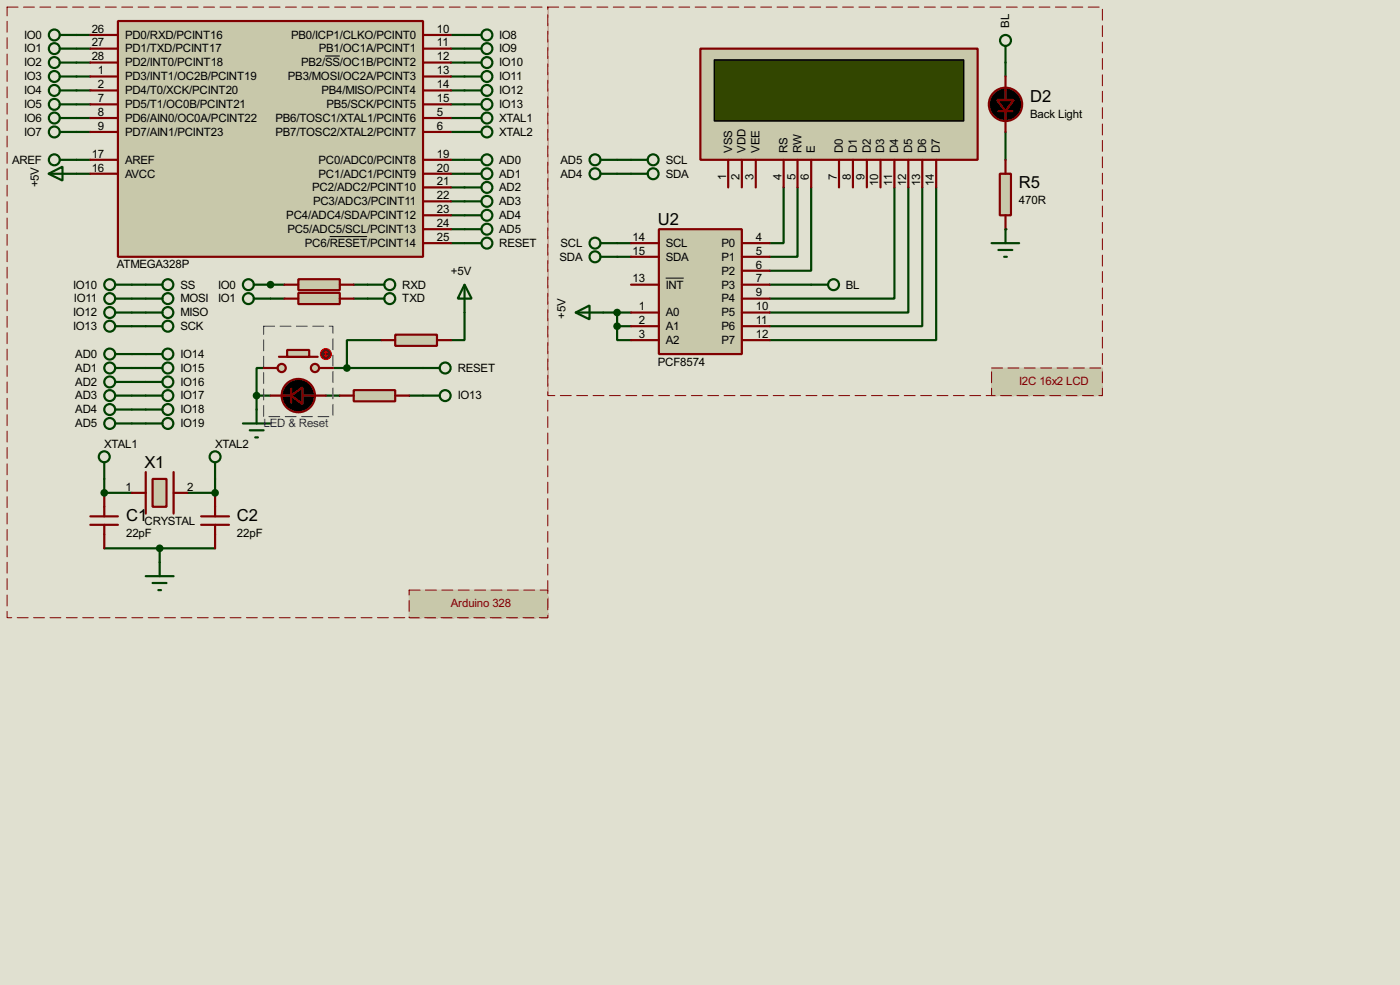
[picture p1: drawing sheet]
<svg xmlns="http://www.w3.org/2000/svg" width="256mm" height="180mm" viewBox="0 0 256 180" stroke-linecap="round" stroke-linejoin="round" font-family="sans-serif">
<path d="M0 0h256.5v180.3h-256.5z" fill="#e0e0d0"/>
<g fill="none" stroke="#004000" stroke-width=".4">
<path d="M24.2 52.1h2.5M24.2 54.7h2.5M24.2 57.2h2.5M24.2 59.7h2.5M49.6 52.1h2.5M49.6 54.7h2.5M64.8 52.1h2.6M64.8 54.7h2.6M85.1 57.2v5.1h-2.5M24.2 72.4h2.5M24.2 64.8h2.5M24.2 67.4h2.5"/>
<path d="M24.2 69.9h2.5M24.2 75h2.5M24.2 77.5h2.5M47 72.4h2.6M47 72.4v2.6M48.3 67.4h-1.3v5M59.7 72.4h2.6M61 67.4h16.5M69.9 62.3h-6.3v5.1M75 72.4h2.5"/>
</g>
<circle cx="49.6" cy="52.1" r=".2" fill="#004000"/>
<path d="M14 6.4h2.6M14 8.9h2.6M14 14h2.6M14 11.5h2.6M14 19.1h2.6M14 16.6h2.6M82.6 6.4h2.5M82.6 8.9h2.5M82.6 14h2.5M82.6 11.5h2.5M14 21.6h2.6" fill="none" stroke="#004000" stroke-width=".4"/>
<circle cx="49.6" cy="52.1" r=".2" fill="#004000"/>
<g fill="none" stroke="#004000" stroke-width=".4">
<path d="M82.6 16.6h2.5M82.6 19.1h2.5M14 24.2h2.6M14 31.8h2.6M14 29.3h2.6M82.6 24.2h2.5M82.6 21.6h2.5M82.6 39.4h2.5M82.6 36.9h2.5M82.6 34.3h2.5M82.6 31.8h2.5M82.6 29.3h2.5"/>
<path d="M82.6 44.5h2.5M82.6 42h2.5"/>
</g>
<circle cx="19.1" cy="90.2" r=".2" fill="#004000"/>
<path d="M19.1 87.7v2.5h5.1" fill="none" stroke="#004000" stroke-width=".4"/>
<circle cx="39.4" cy="90.2" r=".2" fill="#004000"/>
<g fill="none" stroke="#004000" stroke-width=".4">
<path d="M184.2 11.5v2.5M113.1 29.3h2.5M113.1 31.8h2.5M143.6 34.3v10.2h-2.6M146.1 34.3v12.7h-5.1M148.6 34.3v15.3h-7.6M163.9 34.3v20.4h-22.9M166.4 34.3v22.9h-25.4M169 34.3v25.4h-28M171.5 34.3v28h-30.5M184.2 24.2v5.1M113.1 44.5h2.5"/>
<path d="M113.1 47h2.5M141 52.1h7.6M39.4 87.7v2.5h-5.1M19.1 100.4h20.3M29.3 100.4v2.5"/>
</g>
<circle cx="184.2" cy="42" r=".2" fill="#004000"/>
<g fill="none" stroke="#004000" stroke-width=".4">
<path d="M11 19.1h3M11 16.6h3M11 14h3M11 11.5h3M11 8.9h3M11 6.4h3M85.1 19.1h3.1M85.1 16.6h3.1M85.1 14h3.1M85.1 11.5h3.1M85.1 8.9h3.1M85.1 6.4h3.1"/>
<path d="M8.9 31.8l2.6-1.3v2.6zM8.9 31.8h5.1M11 24.2h3M11 21.6h3M11 29.3h3M85.1 29.3h3.1M85.1 31.8h3.1M85.1 34.3h3.1M85.1 36.9h3.1M85.1 39.4h3.1M26.7 59.7h3.1M26.7 57.2h3.1"/>
<path d="M26.7 52.1h3.1M26.7 54.7h3.1M85.1 42h3.1M85.1 44.5h3.1M110.5 57.2h5.1M113.1 59.7v2.6h2.5M113.1 59.7h2.5M113.1 57.2v2.5"/>
<circle cx="9.9" cy="11.5" r="1"/>
<circle cx="9.9" cy="8.9" r="1"/>
<circle cx="9.9" cy="6.4" r="1"/>
<circle cx="9.9" cy="19.1" r="1"/>
<circle cx="9.9" cy="16.6" r="1"/>
<circle cx="9.9" cy="14" r="1"/>
<circle cx="89.2" cy="11.5" r="1"/>
<circle cx="89.2" cy="8.9" r="1"/>
<circle cx="89.2" cy="6.4" r="1"/>
<circle cx="89.2" cy="19.1" r="1"/>
<circle cx="89.2" cy="16.6" r="1"/>
<circle cx="89.2" cy="14" r="1"/>
<circle cx="9.9" cy="29.3" r="1"/>
<circle cx="9.9" cy="21.6" r="1"/>
<circle cx="9.9" cy="24.2" r="1"/>
<circle cx="89.2" cy="34.3" r="1"/>
<circle cx="89.2" cy="36.9" r="1"/>
<circle cx="89.2" cy="39.4" r="1"/>
<circle cx="89.2" cy="31.8" r="1"/>
<circle cx="89.2" cy="29.3" r="1"/>
<circle cx="30.7" cy="57.2" r="1"/>
<circle cx="30.7" cy="52.1" r="1"/>
<circle cx="30.7" cy="54.7" r="1"/>
<circle cx="30.7" cy="59.7" r="1"/>
<circle cx="89.2" cy="42" r="1"/>
<circle cx="89.2" cy="44.5" r="1"/>
</g>
<path d="M72.4 61.3h7.7v2h-7.7z" fill="#c8c8aa" stroke="#800000" stroke-width=".4"/>
<path d="M49.6 72.4h3.8M53.4 71.2v2.5M55.4 72.4h4.3M69.9 62.3h2.5M80.1 62.3h2.5" fill="none" stroke="#800000" stroke-width=".4"/>
<path d="M85.1 52.1l1.3 2.6h-2.5zM85.1 52.1v5.1" fill="none" stroke="#004000" stroke-width=".4"/>
<g fill="#000" stroke="#800000" stroke-width=".4">
<path d="M53.4 72.4l2-1.5v3.1z"/>
<circle cx="54.6" cy="72.4" r="3.1"/>
</g>
<path d="M64.8 71.4h7.6v2.1h-7.6z" fill="#c8c8aa" stroke="#800000" stroke-width=".4"/>
<path d="M62.3 72.4h2.5M72.4 72.4h2.6" fill="none" stroke="#800000" stroke-width=".4"/>
<path d="M44.5 77.5h5.1M45.8 78.8h2.5M47 75v2.5M46.8 80.1h.5" fill="none" stroke="#004000" stroke-width=".4"/>
<path d="M48.3 59.7h12.7v16.6h-12.7z" fill="none" stroke="#e0e0d0" stroke-width=".18"/>
<path d="M48.3 59.7h12.7v16.6h-12.7z" fill="none" stroke="#0000c0" stroke-width=".18" stroke-dasharray="2 1"/>
<path d="M54.7 51.1h7.6v2h-7.6z" fill="#c8c8aa" stroke="#800000" stroke-width=".4"/>
<path d="M52.1 52.1h2.6M62.3 52.1h2.5" fill="none" stroke="#800000" stroke-width=".4"/>
<path d="M54.7 53.6h7.6v2.1h-7.6z" fill="#c8c8aa" stroke="#800000" stroke-width=".4"/>
<path d="M52.1 54.7h2.6M62.3 54.7h2.5" fill="none" stroke="#800000" stroke-width=".4"/>
<g fill="none" stroke="#004000" stroke-width=".4">
<path d="M67.4 52.1h3M67.4 54.7h3"/>
<circle cx="71.4" cy="52.1" r="1"/>
<circle cx="71.4" cy="54.7" r="1"/>
</g>
<g fill="#c8c8aa" stroke="#800000" stroke-width=".4">
<circle cx="57.7" cy="67.4" r=".75"/>
<circle cx="51.6" cy="67.4" r=".75"/>
</g>
<path d="M51.1 65.3h7.1" fill="none" stroke="#800000" stroke-width=".4"/>
<path d="M52.6 64.1h4.1v1.2h-4.1z" fill="#c8c8aa" stroke="#800000" stroke-width=".4"/>
<path d="M48.3 67.4h2.6M58.5 67.4h2.5" fill="none" stroke="#800000" stroke-width=".4"/>
<circle cx="59.7" cy="64.8" r="1" fill="#400000" stroke="#f00" stroke-width=".2"/>
<path d="M59.5 65.1l.2 .2M59.7 64.3v1M59.7 64.3l-.2 .3M59.7 64.3l.3 .3M60 65.1l-.3 .2" fill="none" stroke="#f00" stroke-width=".2"/>
<g fill="none" stroke="#004000" stroke-width=".4">
<path d="M21.1 52.1h3.1M21.1 54.7h3.1M21.1 57.2h3.1M21.1 59.7h3.1M46.5 52.1h3.1M46.5 54.7h3.1M21.1 72.4h3.1M21.1 64.8h3.1M21.1 67.4h3.1M21.1 69.9h3.1M21.1 75h3.1M21.1 77.5h3.1"/>
<path d="M26.7 72.4h3.1M26.7 64.8h3.1M26.7 67.4h3.1M26.7 69.9h3.1M26.7 75h3.1M26.7 77.5h3.1M77.5 72.4h3.1M77.5 67.4h3.1"/>
<circle cx="20.1" cy="52.1" r="1"/>
<circle cx="20.1" cy="57.2" r="1"/>
<circle cx="20.1" cy="54.7" r="1"/>
<circle cx="20.1" cy="59.7" r="1"/>
<circle cx="45.5" cy="52.1" r="1"/>
<circle cx="45.5" cy="54.7" r="1"/>
<circle cx="20.1" cy="67.4" r="1"/>
<circle cx="20.1" cy="64.8" r="1"/>
<circle cx="20.1" cy="69.9" r="1"/>
<circle cx="20.1" cy="75" r="1"/>
<circle cx="20.1" cy="72.4" r="1"/>
<circle cx="20.1" cy="77.5" r="1"/>
<circle cx="30.7" cy="67.4" r="1"/>
<circle cx="30.7" cy="64.8" r="1"/>
<circle cx="30.7" cy="72.4" r="1"/>
<circle cx="30.7" cy="69.9" r="1"/>
<circle cx="30.7" cy="75" r="1"/>
<circle cx="30.7" cy="77.5" r="1"/>
<circle cx="81.5" cy="72.4" r="1"/>
<circle cx="81.5" cy="67.4" r="1"/>
</g>
<g fill="#004000" stroke="#004000" stroke-width=".4">
<circle cx="63.5" cy="67.4" r=".5"/>
<circle cx="47" cy="72.4" r=".5"/>
</g>
<path d="M1.3 1.3h99.1v111.8h-99.1z" fill="none" stroke="#e0e0d0" stroke-width=".18"/>
<path d="M1.3 1.3h99.1v111.8h-99.1z" fill="none" stroke="#800000" stroke-width=".18" stroke-dasharray="2 1"/>
<g fill="#c8c8aa">
<path d="M75 108h25.4v5.1h-25.4z" fill-rule="evenodd"/>
<path d="M75 108h25.4v5.1h-25.4z" fill-rule="evenodd"/>
</g>
<path d="M75 108h25.4v5.1h-25.4z" fill="none" stroke="#c8c8aa" stroke-width=".18"/>
<path d="M75 108h25.4v5.1h-25.4z" fill="none" stroke="#800000" stroke-width=".18" stroke-dasharray="2 1"/>
<circle cx="49.5" cy="52.1" r=".5" fill="#004000" stroke="#004000" stroke-width=".4"/>
<g fill="none" stroke="#004000" stroke-width=".4">
<path d="M85.1 21.6h3.1M85.1 24.2h3.1M19.1 84.6v3.1"/>
<circle cx="89.2" cy="21.6" r="1"/>
<circle cx="89.2" cy="24.2" r="1"/>
<circle cx="19.1" cy="83.6" r="1"/>
</g>
<path d="M21.6 3.9h55.9v43.1h-55.9z" fill="#c8c8aa" stroke="#800000" stroke-width=".4"/>
<g fill="none" stroke="#800000" stroke-width=".4">
<path d="M16.6 6.4h5M16.6 8.9h5M16.6 14h5M16.6 11.5h5M16.6 19.1h5M16.6 16.6h5M77.5 6.4h5.1M77.5 8.9h5.1M77.5 14h5.1M77.5 11.5h5.1M77.5 19.1h5.1M77.5 16.6h5.1"/>
<path d="M16.6 21.6h5M16.6 24.2h5M16.6 31.8h5M16.6 29.3h5M77.5 21.6h5.1M77.5 24.2h5.1M77.5 39.4h5.1M77.5 36.9h5.1M77.5 34.3h5.1M77.5 31.8h5.1M77.5 29.3h5.1M77.5 44.5h5.1"/>
<path d="M77.5 42h5.1M26.7 86.4v7.6M31.8 86.4v7.6"/>
</g>
<path d="M59.6 10.3h2.7M60.4 43.3h6.9" fill="none" stroke="#000" stroke-width=".18"/>
<g fill="none" stroke="#004000" stroke-width=".4">
<path d="M39.4 84.6v3.1"/>
<circle cx="39.4" cy="83.6" r="1"/>
</g>
<path d="M28 87.7h2.5v5.1h-2.5z" fill="#c8c8aa" stroke="#800000" stroke-width=".4"/>
<path d="M16.6 94.5h5M16.6 96.1h5M19.1 90.2v4.3M19.1 96.1v4.3M24.2 90.2h2.5M31.8 90.2h2.5M36.9 94.5h5.1M36.9 96.1h5.1M39.4 90.2v4.3M39.4 96.1v4.3" fill="none" stroke="#800000" stroke-width=".4"/>
<g fill="#004000" stroke="#004000" stroke-width=".4">
<circle cx="19.1" cy="90.2" r=".5"/>
<circle cx="39.4" cy="90.2" r=".5"/>
<circle cx="29.2" cy="100.4" r=".5"/>
</g>
<path d="M26.7 105.5h5.1M28 106.7h2.5M29 108h.5M29.3 102.9v2.6" fill="none" stroke="#004000" stroke-width=".4"/>
<path d="M128.3 8.9h50.8v20.4h-50.8z" fill="#c8c8aa" stroke="#800000" stroke-width=".4"/>
<path d="M130.9 11h45.7v11.2h-45.7z" fill="#324600" stroke="#000" stroke-width=".25"/>
<g fill="none" stroke="#800000" stroke-width=".4">
<path d="M133.4 29.3v5M135.9 29.3v5M138.5 29.3v5M143.6 29.3v5M146.1 29.3v5M148.6 29.3v5M153.7 29.3v5M156.3 29.3v5M158.8 29.3v5M161.3 29.3v5M163.9 29.3v5M166.4 29.3v5"/>
<path d="M169 29.3v5M171.5 29.3v5"/>
</g>
<path d="M120.7 42h15.2v22.8h-15.2z" fill="#c8c8aa" stroke="#800000" stroke-width=".4"/>
<g fill="none" stroke="#800000" stroke-width=".4">
<path d="M184.2 14v4.3M182.9 20.4h2.6M184.2 20.4v3.8M115.6 44.5h5.1M115.6 47h5.1M115.6 52.1h5.1M115.6 57.2h5.1M115.6 59.7h5.1M135.9 44.5h5.1M135.9 47h5.1M135.9 52.1h5.1M135.9 57.2h5.1"/>
<path d="M135.9 59.7h5.1M135.9 49.6h5.1M135.9 54.7h5.1M115.6 62.3h5.1M135.9 62.3h5.1"/>
</g>
<path d="M122 50.9h3.3" fill="none" stroke="#000" stroke-width=".18"/>
<g fill="none" stroke="#004000" stroke-width=".4">
<path d="M184.2 8.4v3.1M110 29.3h3.1M110 31.8h3.1M115.6 29.3h3.1M115.6 31.8h3.1M105.5 57.2l2.5-1.3v2.6zM105.5 57.2h5M110 44.5h3.1M110 47h3.1M148.6 52.1h3.1"/>
<circle cx="184.2" cy="7.4" r="1"/>
<circle cx="109" cy="29.3" r="1"/>
<circle cx="109" cy="31.8" r="1"/>
<circle cx="119.6" cy="31.8" r="1"/>
<circle cx="119.6" cy="29.3" r="1"/>
<circle cx="109" cy="44.5" r="1"/>
<circle cx="109" cy="47" r="1"/>
<circle cx="152.7" cy="52.1" r="1"/>
</g>
<g fill="#000" stroke="#800000" stroke-width=".4">
<path d="M182.7 18.3h3l-1.5 2.1z"/>
<circle cx="184.2" cy="19.1" r="3.1"/>
</g>
<path d="M183.2 31.8h2v7.6h-2z" fill="#c8c8aa" stroke="#800000" stroke-width=".4"/>
<path d="M184.2 29.3v2.5M184.2 39.4v2.6" fill="none" stroke="#800000" stroke-width=".4"/>
<path d="M181.7 44.5h5M182.9 45.8h2.6M184 47h.5M184.2 42v2.5" fill="none" stroke="#004000" stroke-width=".4"/>
<g fill="#004000" stroke="#004000" stroke-width=".4">
<circle cx="113" cy="59.7" r=".5"/>
<circle cx="113" cy="57.2" r=".5"/>
</g>
<path d="M100.4 1.3h101.6v71.1h-101.6z" fill="none" stroke="#e0e0d0" stroke-width=".18"/>
<path d="M100.4 1.3h101.6v71.1h-101.6z" fill="none" stroke="#800000" stroke-width=".18" stroke-dasharray="2 1"/>
<g fill="#c8c8aa">
<path d="M181.7 67.4h20.3v5h-20.3z" fill-rule="evenodd"/>
<path d="M181.7 67.4h20.3v5h-20.3z" fill-rule="evenodd"/>
</g>
<path d="M181.7 67.4h20.3v5h-20.3z" fill="none" stroke="#c8c8aa" stroke-width=".18"/>
<path d="M181.7 67.4h20.3v5h-20.3z" fill="none" stroke="#800000" stroke-width=".18" stroke-dasharray="2 1"/>
<g font-size="3.4">
<text x="188.7" y="18.6">D2</text>
<text x="186.7" y="34.4">R5</text>
<text x="120.5" y="41.2">U2</text>
<text x="26.5" y="85.6">X1</text>
<text x="23.1" y="95.3">C1</text>
<text x="43.4" y="95.3">C2</text>
</g>
<g font-size="2.4">
<text x="16.8" y="6">26</text>
<text x="80.1" y="6">10</text>
<text x="184.9" y="5.1" transform="rotate(-90 184.9 5.1)">BL</text>
<text x="4.4" y="9.6">IO1</text>
<text x="4.4" y="7.1">IO0</text>
<text x="16.8" y="11.1">28</text>
<text x="16.8" y="8.5">27</text>
<text x="22.9" y="9.6">PD1/TXD/PCINT17</text>
<text x="22.9" y="7.1">PD0/RXD/PCINT16</text>
<text x="53.4" y="7.1">PB0/ICP1/CLKO/PCINT0</text>
<text x="58.4" y="9.6">PB1/OC1A/PCINT1</text>
<text x="80.1" y="8.5">11</text>
<text x="80.1" y="11.1">12</text>
<text x="91.5" y="7.1">IO8</text>
<text x="91.5" y="9.6">IO9</text>
<text x="4.4" y="17.3">IO4</text>
<text x="4.4" y="14.7">IO3</text>
<text x="4.4" y="12.2">IO2</text>
<text x="18" y="16.2">2</text>
<text x="18" y="13.6">1</text>
<text x="22.9" y="17.3">PD4/T0/XCK/PCINT20</text>
<text x="22.9" y="14.7">PD3/INT1/OC2B/PCINT19</text>
<text x="22.9" y="12.2">PD2/INT0/PCINT18</text>
<text x="52.8" y="14.7">PB3/MOSI/OC2A/PCINT3</text>
<text x="55.2" y="12.2">PB2/SS/OC1B/PCINT2</text>
<text x="58.9" y="17.3">PB4/MISO/PCINT4</text>
<text x="80.1" y="13.6">13</text>
<text x="80.1" y="16.2">14</text>
<text x="91.5" y="12.2">IO10</text>
<text x="91.5" y="14.7">IO11</text>
<text x="91.5" y="17.3">IO12</text>
<text x="4.4" y="22.3">IO6</text>
<text x="4.4" y="19.8">IO5</text>
<text x="18" y="21.2">8</text>
<text x="18" y="18.7">7</text>
<text x="18" y="23.8">9</text>
<text x="22.9" y="22.3">PD6/AIN0/OC0A/PCINT22</text>
<text x="22.9" y="19.8">PD5/T1/OC0B/PCINT21</text>
<text x="50.4" y="22.3">PB6/TOSC1/XTAL1/PCINT6</text>
<text x="59.8" y="19.8">PB5/SCK/PCINT5</text>
<text x="80.1" y="18.7">15</text>
<text x="80.1" y="23.8">6</text>
<text x="80.1" y="21.2">5</text>
<text x="91.5" y="19.8">IO13</text>
<text x="91.5" y="22.3">XTAL1</text>
<text x="188.7" y="21.5">Back Light</text>
<text x="2.2" y="30">AREF</text>
<text x="4.4" y="24.9">IO7</text>
<text x="16.8" y="28.9">17</text>
<text x="22.9" y="30">AREF</text>
<text x="22.9" y="24.9">PD7/AIN1/PCINT23</text>
<text x="50.4" y="24.9">PB7/TOSC2/XTAL2/PCINT7</text>
<text x="58.4" y="30">PC0/ADC0/PCINT8</text>
<text x="80.1" y="28.9">19</text>
<text x="91.5" y="30">AD0</text>
<text x="91.5" y="24.9">XTAL2</text>
<text x="102.7" y="30">AD5</text>
<text x="122" y="30">SCL</text>
<text x="134.1" y="27.9" transform="rotate(-90 134.1 27.9)">VSS</text>
<text x="136.6" y="28" transform="rotate(-90 136.6 28)">VDD</text>
<text x="139.2" y="27.9" transform="rotate(-90 139.2 27.9)">VEE</text>
<text x="144.3" y="28" transform="rotate(-90 144.3 28)">RS</text>
<text x="146.8" y="28" transform="rotate(-90 146.8 28)">RW</text>
<text x="149.3" y="28" transform="rotate(-90 149.3 28)">E</text>
<text x="154.4" y="27.9" transform="rotate(-90 154.4 27.9)">D0</text>
<text x="157" y="28" transform="rotate(-90 157 28)">D1</text>
<text x="159.5" y="28" transform="rotate(-90 159.5 28)">D2</text>
<text x="162" y="28" transform="rotate(-90 162 28)">D3</text>
<text x="164.6" y="27.9" transform="rotate(-90 164.6 27.9)">D4</text>
<text x="167.1" y="27.9" transform="rotate(-90 167.1 27.9)">D5</text>
<text x="169.7" y="28" transform="rotate(-90 169.7 28)">D6</text>
<text x="172.2" y="28" transform="rotate(-90 172.2 28)">D7</text>
<text x="7.1" y="34.3" transform="rotate(-90 7.1 34.3)">+5V</text>
<text x="16.8" y="31.4">16</text>
<text x="22.9" y="32.5">AVCC</text>
<text x="57.2" y="35">PC2/ADC2/PCINT10</text>
<text x="58.4" y="32.5">PC1/ADC1/PCINT9</text>
<text x="80.1" y="33.9">21</text>
<text x="80.1" y="31.4">20</text>
<text x="91.5" y="32.5">AD1</text>
<text x="91.5" y="35">AD2</text>
<text x="102.7" y="32.5">AD4</text>
<text x="122" y="32.5">SDA</text>
<text x="133" y="33" transform="rotate(-90 133 33)">1</text>
<text x="135.5" y="33" transform="rotate(-90 135.5 33)">2</text>
<text x="138.1" y="33" transform="rotate(-90 138.1 33)">3</text>
<text x="143.2" y="33" transform="rotate(-90 143.2 33)">4</text>
<text x="145.7" y="33" transform="rotate(-90 145.7 33)">5</text>
<text x="148.2" y="33" transform="rotate(-90 148.2 33)">6</text>
<text x="153.3" y="32.9" transform="rotate(-90 153.3 32.9)">7</text>
<text x="155.9" y="33" transform="rotate(-90 155.9 33)">8</text>
<text x="158.4" y="33" transform="rotate(-90 158.4 33)">9</text>
<text x="160.9" y="34.1" transform="rotate(-90 160.9 34.1)">10</text>
<text x="163.5" y="34" transform="rotate(-90 163.5 34)">11</text>
<text x="166" y="34.1" transform="rotate(-90 166 34.1)">12</text>
<text x="168.6" y="34.1" transform="rotate(-90 168.6 34.1)">13</text>
<text x="171.1" y="34.1" transform="rotate(-90 171.1 34.1)">14</text>
<text x="52.5" y="40.1">PC4/ADC4/SDA/PCINT12</text>
<text x="57.4" y="37.6">PC3/ADC3/PCINT11</text>
<text x="80.1" y="41.6">24</text>
<text x="80.1" y="39">23</text>
<text x="80.1" y="36.5">22</text>
<text x="91.5" y="37.6">AD3</text>
<text x="91.5" y="40.1">AD4</text>
<text x="186.7" y="37.3">470R</text>
<text x="52.7" y="42.7">PC5/ADC5/SCL/PCINT13</text>
<text x="55.9" y="45.2">PC6/RESET/PCINT14</text>
<text x="80.1" y="44.1">25</text>
<text x="91.5" y="42.7">AD5</text>
<text x="91.5" y="45.2">RESET</text>
<text x="102.5" y="47.7">SDA</text>
<text x="102.7" y="45.2">SCL</text>
<text x="115.9" y="44.1">14</text>
<text x="115.9" y="46.6">15</text>
<text x="122" y="45.2">SCL</text>
<text x="122" y="47.7">SDA</text>
<text x="132.2" y="45.2">P0</text>
<text x="132.2" y="47.7">P1</text>
<text x="138.5" y="44.1">4</text>
<text x="138.5" y="46.6">5</text>
<text x="13.4" y="52.8">IO10</text>
<text x="21.4" y="49.1">ATMEGA328P</text>
<text x="33.1" y="52.8">SS</text>
<text x="40" y="52.8">IO0</text>
<text x="73.7" y="52.8">RXD</text>
<text x="82.6" y="50.3">+5V</text>
<text x="115.9" y="51.7">13</text>
<text x="122" y="52.8">INT</text>
<text x="132.2" y="50.3">P2</text>
<text x="132.2" y="52.8">P3</text>
<text x="138.5" y="49.2">6</text>
<text x="138.5" y="51.7">7</text>
<text x="155" y="52.8">BL</text>
<text x="13.4" y="57.9">IO12</text>
<text x="13.6" y="55.4">IO11</text>
<text x="33.1" y="55.4">MOSI</text>
<text x="33.1" y="57.9">MISO</text>
<text x="40" y="55.4">IO1</text>
<text x="73.7" y="55.4">TXD</text>
<text x="103.6" y="58.4" transform="rotate(-90 103.6 58.4)">+5V</text>
<text x="117" y="56.8">1</text>
<text x="117" y="59.3">2</text>
<text x="122" y="57.9">A0</text>
<text x="132.2" y="55.4">P4</text>
<text x="132.2" y="57.9">P5</text>
<text x="138.5" y="54.3">9</text>
<text x="138.5" y="56.8">10</text>
<text x="138.5" y="59.3">11</text>
<text x="13.4" y="60.4">IO13</text>
<text x="13.8" y="65.5">AD0</text>
<text x="33.1" y="60.4">SCK</text>
<text x="33.1" y="65.5">IO14</text>
<text x="117" y="61.9">3</text>
<text x="122" y="60.4">A1</text>
<text x="122" y="63">A2</text>
<text x="132.2" y="60.4">P6</text>
<text x="132.2" y="63">P7</text>
<text x="138.5" y="61.9">12</text>
<text x="13.8" y="68.1">AD1</text>
<text x="13.8" y="70.6">AD2</text>
<text x="33.1" y="68.1">IO15</text>
<text x="33.1" y="70.6">IO16</text>
<text x="83.9" y="68.1">RESET</text>
<text x="120.5" y="66.9">PCF8574</text>
<text x="13.8" y="73.1">AD3</text>
<text x="13.8" y="75.7">AD4</text>
<text x="33.1" y="73.1">IO17</text>
<text x="33.1" y="75.7">IO18</text>
<text x="83.9" y="73.1">IO13</text>
<text x="13.8" y="78.2">AD5</text>
<text x="19.1" y="82">XTAL1</text>
<text x="33.1" y="78.2">IO19</text>
<text x="39.4" y="82">XTAL2</text>
<text x="23" y="89.8">1</text>
<text x="34.3" y="89.8">2</text>
<text x="23.1" y="98.2">22pF</text>
<text x="26.5" y="96.1">CRYSTAL</text>
<text x="43.4" y="98.2">22pF</text>
</g>
<g font-size="2.4" fill="#800000">
<text x="186.7" y="70.5">I2C 16x2 LCD</text>
<text x="82.6" y="111.2">Arduino 328</text>
</g>
<text font-size="2.4" fill="#0000c0" x="48.3" y="78.2">LED &amp; Reset</text>
</svg>
